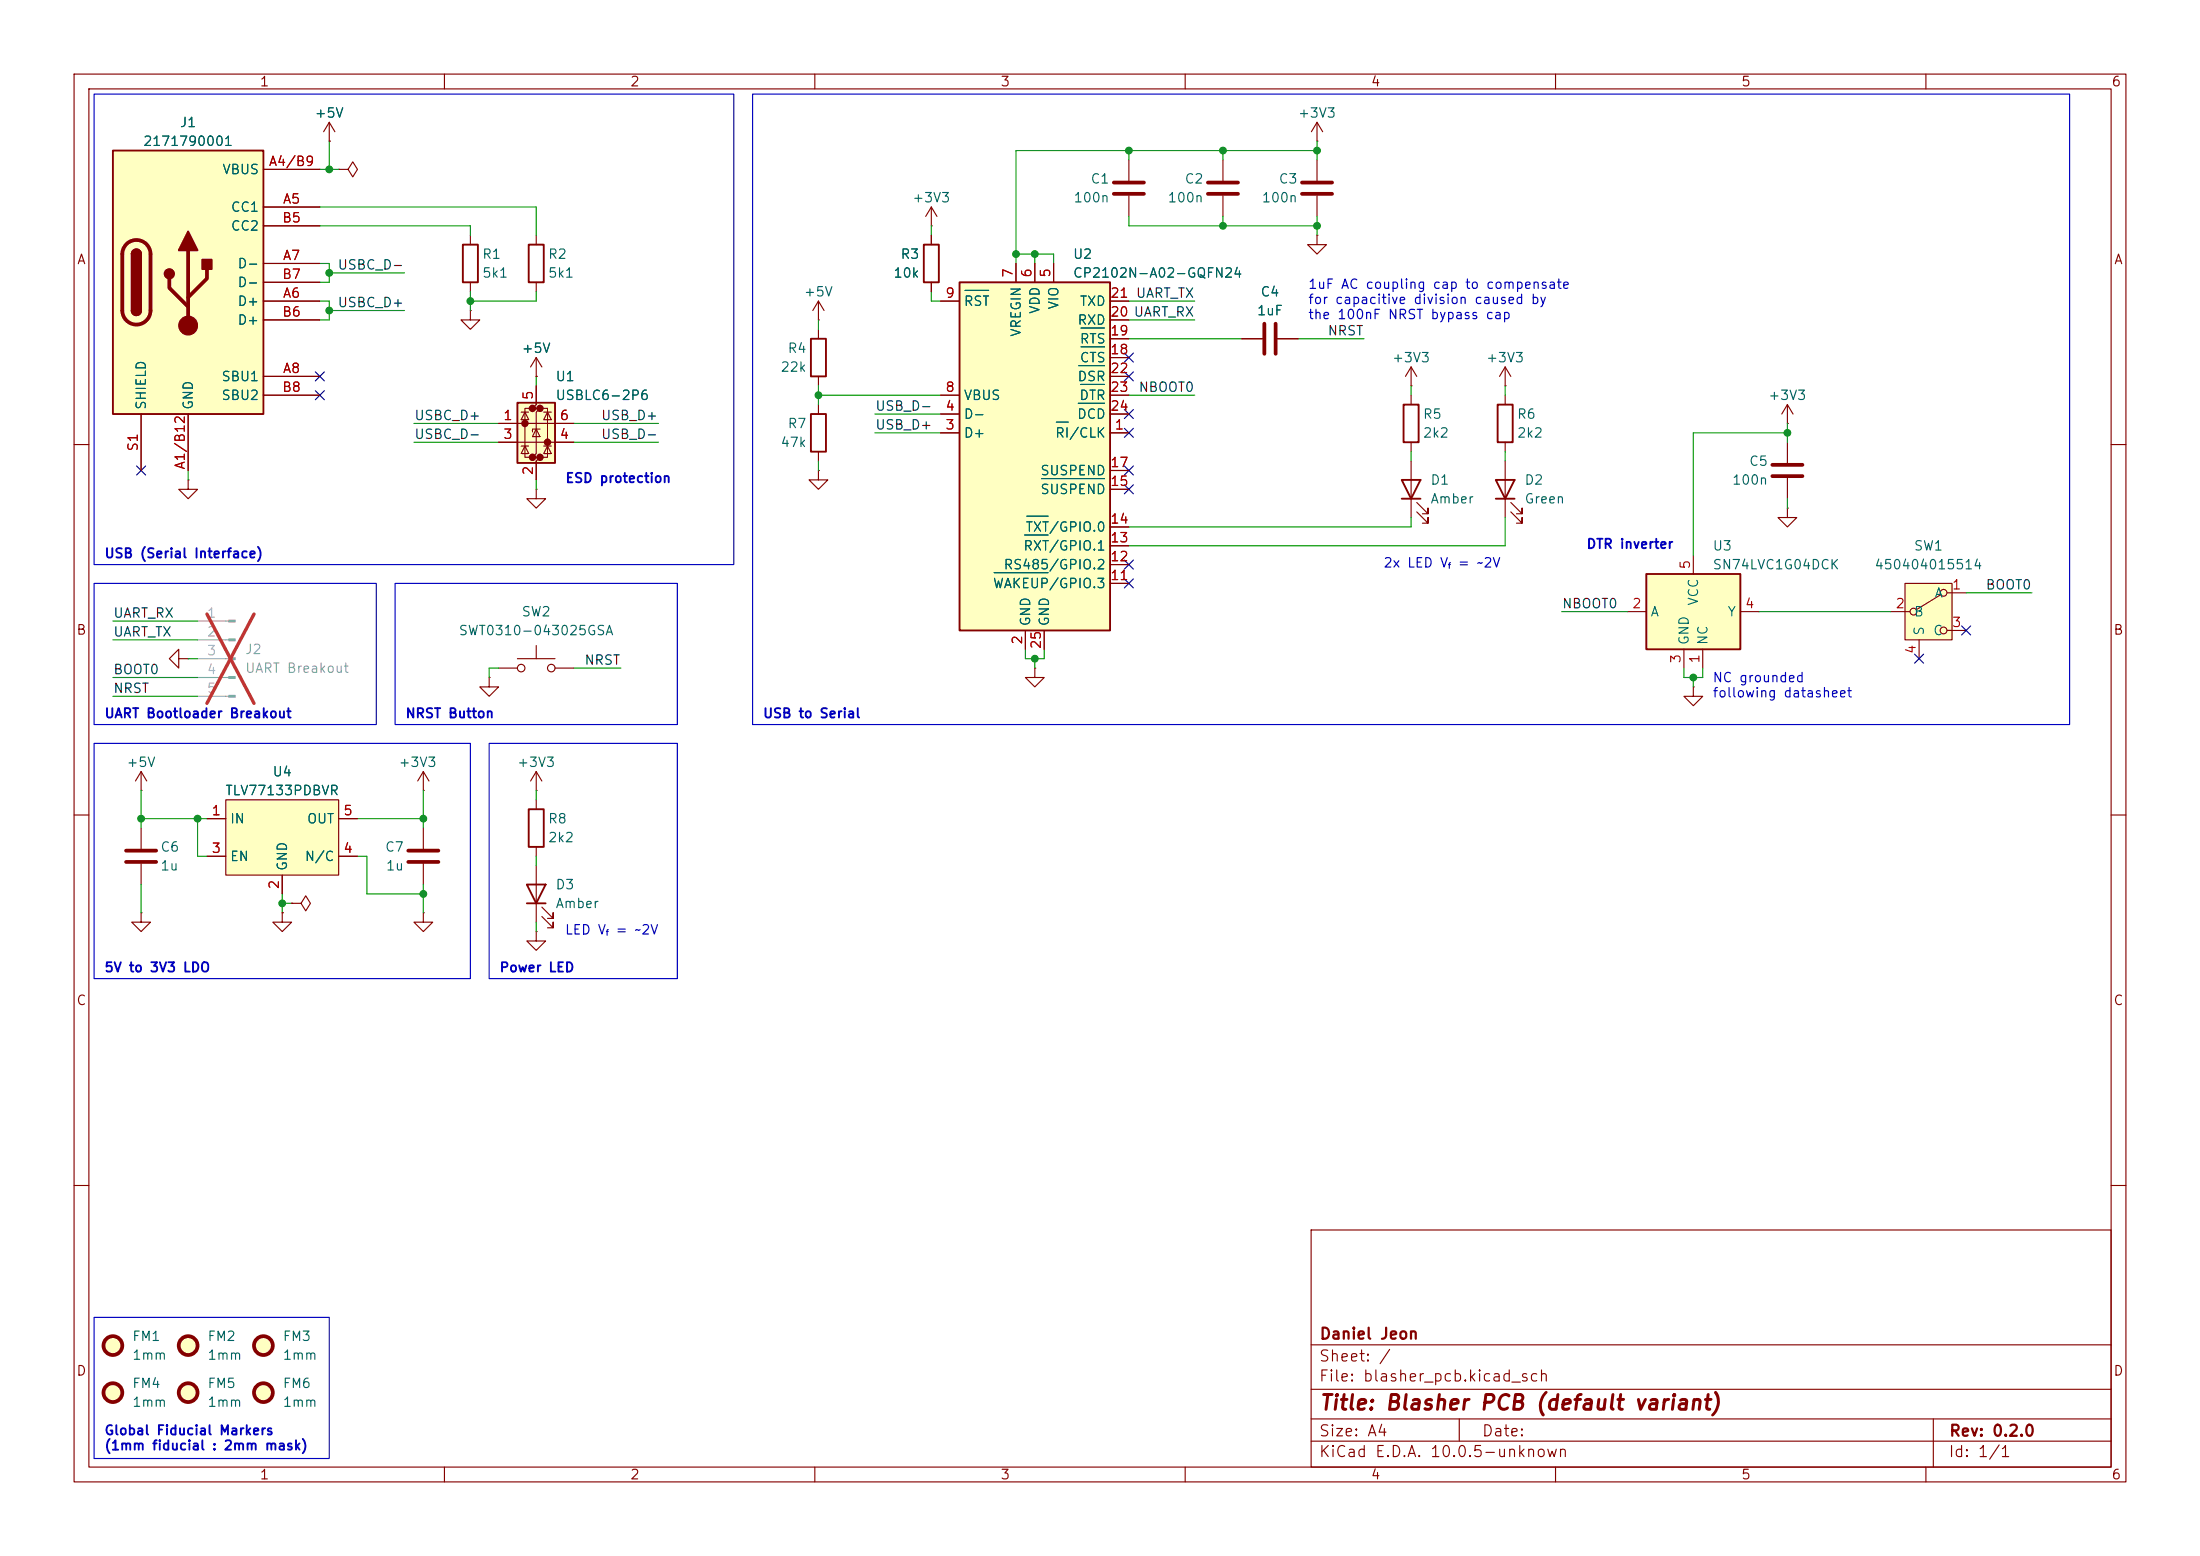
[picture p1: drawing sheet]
<svg xmlns="http://www.w3.org/2000/svg" width="297mm" height="210mm" viewBox="0 0 297 210" stroke-linecap="round" stroke-linejoin="round" font-family="sans-serif">
<g fill="none" stroke="#840000" stroke-width=".15">
<path d="M10 10h277v190h-277zM12 12h273v186h-273zM60 10v2M110 10v2M160 10v2M210 10v2M260 10v2M45.7 22.9h1.3l.6-1.1 .7 1.1-.7 1-.6-1M45.7 22.9h.1M10 60h2M285 60h2M10 110h2"/>
<path d="M285 110h2M10 160h2M177 166h108v32h-108zM285 160h2M60 198v2M110 198v2M160 198v2M177 194.5h108M177 191.5h108M177 187.5h108M177 181.5h108M197 191.5v3"/>
<path d="M210 198v2M260 198v2M261 191.5v6.5"/>
</g>
<path d="M129.5 38.1h20.4v47h-20.4z" fill="#ffffc2"/>
<path d="M129.5 38.1h20.4v47h-20.4zM71.4 109.2h2v5.1h-2z" fill="none" stroke="#840000" stroke-width=".25"/>
<g fill="none" stroke="#840000" stroke-width=".15">
<path d="M44.4 19.1h.1M44.4 16.5l-.7 1.3M44.4 16.5l.8 1.3M44.4 16.5v2.6M137.2 35.6v2.5M139.7 35.6v2.5M142.2 35.6v2.5M127 58.4h2.5M127 55.9h2.5M127 53.3h2.5M127 40.6h2.5M149.9 58.4h2.5"/>
<path d="M149.9 55.9h2.5M149.9 53.3h2.5M149.9 40.6h2.5M149.9 48.3h2.5M149.9 45.7h2.5M149.9 43.2h2.5M149.9 50.8h2.5M167.6 45.7h2.8M172.5 45.7h2.8M72.4 66v1.3h1.3l-1.3 1.3-1.3-1.3h1.3M72.4 66h.1M149.9 78.7h2.5"/>
<path d="M149.9 76.2h2.5M149.9 73.7h2.5M149.9 71.1h2.5M149.9 66h2.5M149.9 63.5h2.5M66 91.4v1.3h1.3l-1.3 1.3-1.2-1.3h1.2M66 91.4h.1M67.3 90.2h2.5M69.8 88.9h5.1M72.4 87.1v1.8M74.9 90.2h2.6M138.4 85.1v2.5"/>
<path d="M139.7 90.2v1.2h1.3l-1.3 1.3-1.3-1.3h1.3M139.7 90.2h.1M141 85.1v2.5M57.1 106.7h.1M57.1 104.1l-.7 1.3M57.1 104.1l.8 1.3M57.1 104.1v2.6M72.4 106.7h.1M72.4 104.1v2.6M72.4 108v1.2M72.4 114.3v1.3M72.4 104.1l-.8 1.3"/>
<path d="M72.4 104.1l.8 1.3M57.1 123.2v1.3h1.3l-1.3 1.2-1.2-1.2h1.2M57.1 123.2h.1M72.4 125.7v1.3h1.3l-1.3 1.3-1.3-1.3h1.3M72.4 125.7h.1"/>
<circle cx="70.4" cy="90.2" r=".51"/>
<circle cx="74.4" cy="90.2" r=".51"/>
</g>
<path d="M130.3 39.2h3.2M142.6 57h1.6M145.6 54.4h3.5M145.6 49.4h3.5M145.9 51.9h3.2M145.9 46.8h3.2M145.9 44.3h3.2M134.2 77.3h7.3M138.3 72.2h3.2M138.6 69.7h2.9M140.6 64.6h8.5" fill="none" stroke="#006464" stroke-width=".15"/>
<path d="M170.7 43.7v4.1M172.2 43.7v4.1" fill="none" stroke="#840000" stroke-width=".51"/>
<path d="M15.2 20.3h20.4v35.6h-20.4z" fill="#ffffc2"/>
<path d="M15.2 20.3h20.4v35.6h-20.4zM17.8 34.3a.64 .64 0 0 1 .6-.6 .64 .64 0 0 1 .6 .6M17.8 41.9a.64 .64 0 0 0 .6 .6 .64 .64 0 0 0 .6-.6" fill="none" stroke="#840000" stroke-width=".25"/>
<path d="M17.1 33a1.9 1.9 0 0 1 2-.5 1.9 1.9 0 0 1 1.2 1.8v7.6a1.91 1.91 0 0 1-1.9 1.9 1.91 1.91 0 0 1-1.9-1.9v-7.6a1.9 1.9 0 0 1 .6-1.3zM22.9 37.6v1.3l2.5 2.5M25.4 33.8v10.1M27.9 36.3v1.3l-2.5 2.5M55.1 114.8h4.1M55.1 116.3h4.1" fill="none" stroke="#840000" stroke-width=".51"/>
<g fill="#840000" stroke="#840000" stroke-width=".25">
<path d="M17.8 34.3h1.2v7.6h-1.2z"/>
<path d="M18 33.8a.64 .64 0 0 1 .7-.1 .64 .64 0 0 1 .3 .6h-1.2z"/>
<path d="M17.8 41.9h1.2a.64 .64 0 0 1-.6 .6 .64 .64 0 0 1-.6-.6z"/>
<path d="M25.4 31.2l1.3 2.6h-2.6z"/>
<path d="M27.3 35.1h1.3v1.2h-1.3z"/>
<circle cx="22.9" cy="37" r=".63"/>
</g>
<circle cx="25.4" cy="43.9" r="1.27" fill="#840000" stroke="#840000" stroke-width=".15"/>
<g fill="none" stroke="#840000" stroke-width=".15">
<path d="M35.6 22.9h7.6M35.6 27.9h7.6M35.6 35.6h7.6M35.6 30.5h7.6M35.6 38.1h7.6M19 55.9v7.6M25.4 55.9v7.6M35.6 40.6h7.6M35.6 50.8h7.6M35.6 43.2h7.6M35.6 53.3h7.6M19 106.7h.1"/>
<path d="M19 104.1v2.6M19 104.1l-.7 1.3M19 104.1l.8 1.3M57.1 111.8v2.8M57.1 116.6v2.8M19 123.2v1.3h1.3l-1.3 1.2-1.2-1.2h1.2M19 123.2h.1M39.4 121.9h1.2l.7-1 .6 1-.6 1-.7-1M39.4 121.9h.1"/>
</g>
<path d="M30.5 108h15.2v10.1h-15.2z" fill="#ffffc2"/>
<g fill="none" stroke="#840000" stroke-width=".15">
<path d="M203.2 53.3v1.3M203.2 59.7v1.3M241.3 57.2h.1M241.3 54.6v2.6M241.3 59.7v2.8M241.3 54.6l-.8 1.3M241.3 54.6l.8 1.3M25.4 64.8v1.2h1.3l-1.3 1.3-1.3-1.3h1.3M25.4 64.8h.1M241.3 68.6v1.3h1.3l-1.3 1.2-1.3-1.2h1.3M241.3 68.6h.1M241.3 64.5v2.8"/>
<path d="M24.1 88.9v-1.3l-1.2 1.3 1.2 1.3v-1.3h1.3M25.4 88.9h.1M19 111.8v2.8M19 116.6v2.8M27.9 110.5h2.6M27.9 115.6h2.6M30.5 108h15.2v10.1h-15.2zM38.1 118.1v2.6M45.7 110.5h2.6M45.7 115.6h2.6M38.1 123.2v1.3h1.3l-1.3 1.2-1.3-1.2h1.3M38.1 123.2h.1"/>
</g>
<path d="M239.3 64.3h4M239.3 62.7h4M17 114.8h4.1M17 116.3h4.1" fill="none" stroke="#840000" stroke-width=".51"/>
<g fill="#9c9b98" stroke="#9c9b98" stroke-width=".15">
<path d="M30.9 83.7h.8v.2h-.8z"/>
<path d="M30.9 86.2h.8v.3h-.8z"/>
<path d="M30.9 88.8h.8v.2h-.8z"/>
<path d="M30.9 91.3h.8v.3h-.8z"/>
<path d="M30.9 93.9h.8v.2h-.8z"/>
</g>
<path d="M26.7 83.8h4.2M26.7 86.4h4.2M26.7 88.9h4.2M26.7 91.4h4.2M26.7 94h4.2" fill="none" stroke="#9c9b98" stroke-width=".15"/>
<path d="M27.9 82.9l6.4 12M34.3 82.9l-6.4 12" fill="none" stroke="#e12e31" stroke-width=".46"/>
<path d="M202.2 54.6h2v5.1h-2z" fill="none" stroke="#840000" stroke-width=".25"/>
<path d="M222.2 77.5h12.7v10.1h-12.7z" fill="#ffffc2"/>
<path d="M222.2 77.5h12.7v10.1h-12.7z" fill="none" stroke="#840000" stroke-width=".25"/>
<path d="M228.6 74.9v2.6M219.7 82.6h2.5M227.3 87.6v2.6M229.9 87.6v2.6M234.9 82.6h2.6" fill="none" stroke="#840000" stroke-width=".15"/>
<path d="M257.2 78.7h6.3v7.7h-6.3z" fill="#ffffc2"/>
<g fill="none" stroke="#840000" stroke-width=".15">
<path d="M177.8 19.1h.1M177.8 16.5v2.6M177.8 16.5l-.8 1.3M177.8 16.5l.8 1.3M72.4 31.8v1.2M72.4 38.1v1.3M125.7 30.5h.1M125.7 27.9l-.7 1.3M125.7 27.9l.8 1.3M125.7 27.9v2.6M125.7 31.8v1.2M125.7 38.1v1.3"/>
<path d="M152.4 21.6v2.8M152.4 26.4v2.8M165.1 21.6v2.8M165.1 26.4v2.8M177.8 31.8v1.2h1.3l-1.3 1.3-1.3-1.3h1.3M177.8 31.8h.1M177.8 21.6v2.8M177.8 26.4v2.8M110.5 43.2h.1M110.5 40.6v2.6M110.5 44.5v1.2M110.5 50.8v1.3"/>
<path d="M110.5 54.6v1.3M110.5 40.6l-.8 1.3M110.5 40.6l.8 1.3M190.5 52.1h.1M190.5 49.5v2.6M190.5 53.3v1.3M190.5 59.7v1.3M190.5 49.5l-.8 1.3M190.5 49.5l.8 1.3M203.2 52.1h.1M203.2 49.5v2.6M203.2 49.5l-.8 1.3"/>
<path d="M203.2 49.5l.8 1.3M110.5 63.5v1.3h1.3l-1.3 1.2-1.3-1.2h1.3M110.5 63.5h.1M110.5 61v1.2M190.5 62.2v7.7M191.3 69.1l1.5 1.5v-.7v.7h-.8M191.3 67.8l1.5 1.5v-.7v.7h-.8M203.2 62.2v7.7M204 69.1l1.5 1.5v-.7v.7h-.8M204 67.8l1.5 1.5v-.7v.7h-.8M257.2 78.7h6.3v7.7h-6.3zM228.6 92.7v1.3h1.3l-1.3 1.3-1.3-1.3h1.3"/>
<path d="M228.6 92.7h.1M255.3 82.6h2.5M259.1 86.4v2.5M262 80.3l-3.3 2M262.9 80h2.5M262.9 85.1h2.5M72.4 116.8v7.7M73.2 123.7l1.5 1.5v-.7v.7h-.8M73.2 122.4l1.5 1.6v-.8v.8h-.8"/>
<circle cx="258.3" cy="82.6" r=".46"/>
<circle cx="262.4" cy="80" r=".46"/>
<circle cx="262.4" cy="85.1" r=".46"/>
</g>
<path d="M71.4 33h2v5.1h-2zM124.7 33h2v5.1h-2zM109.5 55.9h2v5.1h-2zM109.5 45.7h2v5.1h-2zM189.5 54.6h2v5.1h-2zM189.2 64.8h2.6l-1.3 2.5zM189.2 67.3h2.6M201.9 64.8h2.6l-1.3 2.5zM201.9 67.3h2.6M71.1 119.4h2.6l-1.3 2.5zM71.1 121.9h2.6" fill="none" stroke="#840000" stroke-width=".25"/>
<g fill="none" stroke="#840000" stroke-width=".51">
<path d="M150.4 26.2h4M150.4 24.6h4M163.1 26.2h4M163.1 24.6h4M175.8 26.2h4M175.8 24.6h4"/>
<circle cx="15.2" cy="181.6" r="1.27"/>
</g>
<circle cx="15.2" cy="181.6" r="1.27" fill="#ffffc2" stroke="#ffffc2" stroke-width=".14"/>
<path d="M69.8 54.4h5.1v8.1h-5.1z" fill="#ffffc2"/>
<g fill="#840000" stroke="#840000" stroke-width=".51">
<circle cx="70.9" cy="57.1" r=".25"/>
<circle cx="71.9" cy="55.1" r=".25"/>
<circle cx="71.9" cy="61.7" r=".25"/>
<circle cx="72.9" cy="55.1" r=".25"/>
<circle cx="72.9" cy="61.7" r=".25"/>
<circle cx="73.9" cy="59.7" r=".25"/>
</g>
<g fill="none" stroke="#840000" stroke-width=".15">
<path d="M44.4 19.1h.1M35.6 22.9h7.6M35.6 27.9h7.6M35.6 35.6h7.6M35.6 30.5h7.6M35.6 38.1h7.6M63.5 31.8v1.2M63.5 38.1v1.3M125.7 31.8v1.2M125.7 38.1v1.3M137.2 35.6v2.5M139.7 35.6v2.5"/>
<path d="M142.2 35.6v2.5M19 55.9v7.6M25.4 55.9v7.6M35.6 40.6h7.6M35.6 50.8h7.6M35.6 43.2h7.6M35.6 53.3h7.6M63.5 41.9v1.3h1.3l-1.3 1.3-1.3-1.3h1.3M63.5 41.9h.1M67.3 57.2h10.2M67.3 59.7h10.2M70.4 55.6h1"/>
<path d="M70.9 55.6l.5 1h-1zM71.9 55.1h-1v6.6h1M72.4 52.1v2.5l-.5 .5h1l-.5 .5v5.6l-.5 .5h1l-.5 .5v2.6M72.4 57.9l.5 1h-1zM72.4 50.8h.1M72.4 48.3v2.5M72.4 48.3l-.8 1.2M72.4 48.3l.8 1.2M72.9 57.9h-1v.4M72.9 55.1h1v6.6h-1M73.4 55.6h1M73.9 55.6l.5 1h-1z"/>
<path d="M127 40.6h2.5M127 53.3h2.5M127 58.4h2.5M127 55.9h2.5M149.9 40.6h2.5M149.9 50.8h2.5M149.9 43.2h2.5M149.9 53.3h2.5M149.9 58.4h2.5M149.9 55.9h2.5M149.9 48.3h2.5M149.9 45.7h2.5"/>
<path d="M167.6 45.7h2.8M172.5 45.7h2.8M70.4 60.2h1M70.9 60.2l.5 1h-1zM73.4 60.2h1M73.9 60.2l.5 1h-1zM149.9 78.7h2.5M149.9 76.2h2.5M149.9 73.7h2.5M149.9 71.1h2.5M149.9 66h2.5M149.9 63.5h2.5"/>
<path d="M138.4 85.1v2.5M141 85.1v2.5M27.9 110.5h2.6M27.9 115.6h2.6M38.1 118.1v2.6M45.7 110.5h2.6M45.7 115.6h2.6M38.1 123.2h.1M39.4 121.9h.1"/>
</g>
<path d="M62.5 33h2v5.1h-2zM69.8 54.4h5.1v8.1h-5.1z" fill="none" stroke="#840000" stroke-width=".25"/>
<g fill="#ffffc2" stroke="#ffffc2" stroke-width=".14">
<circle cx="35.6" cy="181.6" r="1.27"/>
<circle cx="25.4" cy="188" r="1.27"/>
<circle cx="35.6" cy="188" r="1.27"/>
<circle cx="25.4" cy="181.6" r="1.27"/>
<circle cx="15.2" cy="188" r="1.27"/>
</g>
<g fill="none" stroke="#840000" stroke-width=".51">
<circle cx="15.2" cy="188" r="1.27"/>
<circle cx="25.4" cy="188" r="1.27"/>
<circle cx="25.4" cy="181.6" r="1.27"/>
<circle cx="35.6" cy="188" r="1.27"/>
<circle cx="35.6" cy="181.6" r="1.27"/>
</g>
<g fill="none" stroke="#009600" stroke-width=".15">
<path d="M44.4 19.1v3.8M177.8 19.1v2.5M43.2 30.5h20.3v1.3M43.2 27.9h29.2v3.9M43.2 35.6h1.2v2.5h-1.2M43.2 22.9h2.5M44.4 36.8h10.2M63.5 39.4v2.5M72.4 39.4v1.2h-8.9M125.7 39.4v1.2h1.3M125.7 30.5v1.3M137.2 34.3h5v1.3"/>
<path d="M139.7 34.3v1.3M152.4 29.2v1.3h25.4M152.4 20.3v1.3M165.1 20.3v1.3M165.1 29.2v1.3M177.8 20.3h-40.6v15.3M177.8 29.2v2.6M43.2 40.6h1.2v2.6h-1.2M44.4 41.9h10.2M55.9 57.2h11.4M55.9 59.7h11.4M72.4 50.8v1.3"/>
<path d="M77.5 57.2h11.4M77.5 59.7h11.4M110.5 53.3h16.5M110.5 43.2v1.3M110.5 52.1v2.5M118.1 55.9h8.9M118.1 58.4h8.9M152.4 53.3h8.9M152.4 43.2h8.9M152.4 40.6h8.9M152.4 45.7h15.2M175.3 45.7h8.8"/>
<path d="M190.5 52.1v1.2M203.2 52.1v1.2M241.3 58.4h-12.7v16.5M241.3 57.2v2.5M25.4 63.5v1.3M72.4 64.8v1.2M110.5 62.2v1.3M190.5 61v1.2M190.5 69.9v1.2h-38.1M203.2 61v1.2M203.2 69.9v3.8h-50.8M241.3 67.3v1.3"/>
<path d="M15.2 86.4h11.5M15.2 83.8h11.5M15.2 91.4h11.5M15.2 94h11.5M25.4 88.9h1.3M67.3 90.2h-1.3v1.2M77.5 90.2h6.3M138.4 87.6v1.3h2.6v-1.3M139.7 88.9v1.3M210.8 82.6h8.9M227.3 90.2v1.2h2.6v-1.2M228.6 91.4v1.3"/>
<path d="M237.5 82.6h17.8M265.4 80h8.9M19 106.7v5.1M19 119.4v3.8M19 110.5h8.9M26.7 110.5v5.1h1.2M48.3 115.6h1.2v5.1h7.6M48.3 110.5h8.8M57.1 106.7v5.1M57.1 119.4v3.8M72.4 106.7v1.3M72.4 115.6v1.2"/>
<path d="M38.1 121.9h1.3M38.1 120.7v2.5M72.4 124.5v1.2"/>
</g>
<g fill="none" stroke="#000084" stroke-width=".15">
<path d="M42.6 52.7l1.2 1.2M42.6 50.2l1.2 1.2M43.8 52.7l-1.2 1.2M43.8 50.2l-1.2 1.2M151.8 47.7l1.2 1.2M151.8 50.2l1.2 1.2M151.8 55.3l1.2 1.2M151.8 57.8l1.2 1.2M153 47.7l-1.2 1.2M153 50.2l-1.2 1.2M153 55.3l-1.2 1.2M153 57.8l-1.2 1.2"/>
<path d="M18.4 62.9l1.3 1.2M19.7 62.9l-1.3 1.2M151.8 62.9l1.2 1.2M151.8 78.1l1.2 1.2M151.8 65.4l1.2 1.2M151.8 75.6l1.2 1.2M153 62.9l-1.2 1.2M153 78.1l-1.2 1.2M153 65.4l-1.2 1.2M153 75.6l-1.2 1.2M258.5 88.3l1.2 1.2M259.7 88.3l-1.2 1.2"/>
<path d="M264.8 84.5l1.2 1.2M266 84.5l-1.2 1.2"/>
</g>
<path d="M12.7 12.7h86.4v63.5h-86.4zM101.6 12.7h177.8v85.1h-177.8zM12.7 78.7h38.1v19.1h-38.1zM53.3 78.7h38.1v19.1h-38.1zM12.7 100.3h50.8v31.8h-50.8zM66 100.3h25.4v31.8h-25.4zM12.7 177.8h31.7v19.1h-31.7z" fill="none" stroke="#0000c2" stroke-width=".15"/>
<path d="M130.3 39.2h3.2M142.6 57h1.6M145.6 54.4h3.5M145.6 49.4h3.5M145.9 51.9h3.2M145.9 46.8h3.2M145.9 44.3h3.2M134.2 77.3h7.3M138.3 72.2h3.2M138.6 69.7h2.9M140.6 64.6h8.5" fill="none" stroke="#006464" stroke-width=".15"/>
<g fill="#009600" stroke="#009600" stroke-width=".14">
<circle cx="110.5" cy="53.3" r=".46"/>
<circle cx="63.5" cy="40.6" r=".46"/>
<circle cx="38.1" cy="121.9" r=".46"/>
<circle cx="19" cy="110.5" r=".46"/>
<circle cx="26.7" cy="110.5" r=".46"/>
<circle cx="57.1" cy="110.5" r=".46"/>
<circle cx="57.1" cy="120.7" r=".46"/>
<circle cx="44.4" cy="36.8" r=".46"/>
<circle cx="44.4" cy="22.9" r=".46"/>
<circle cx="44.4" cy="41.9" r=".46"/>
<circle cx="228.6" cy="91.4" r=".46"/>
<circle cx="241.3" cy="58.4" r=".46"/>
<circle cx="165.1" cy="20.3" r=".46"/>
<circle cx="152.4" cy="20.3" r=".46"/>
<circle cx="139.7" cy="34.3" r=".46"/>
<circle cx="137.2" cy="34.3" r=".46"/>
<circle cx="139.7" cy="88.9" r=".46"/>
<circle cx="165.1" cy="30.5" r=".46"/>
<circle cx="177.8" cy="30.5" r=".46"/>
<circle cx="177.8" cy="20.3" r=".46"/>
</g>
<text font-size="2" fill="#840000" x="178" y="190.8">Title: Blasher PCB (default variant)</text>
<g font-size="1.5" fill="#840000">
<text x="178" y="184.1">Sheet: /</text>
<text x="178" y="181.1">Daniel Jeon</text>
<text x="178" y="186.8">File: blasher_pcb.kicad_sch</text>
<text x="178" y="197">KiCad E.D.A. 10.0.5-unknown</text>
<text x="178" y="194.2">Size: A4</text>
<text x="200" y="194.2">Date:</text>
<text x="263" y="197">Id: 1/1</text>
<text x="263" y="194.2">Rev: 0.2.0</text>
</g>
<g font-size="1.3" fill="#840000">
<text x="35" y="12">1</text>
<text x="85" y="12">2</text>
<text x="135" y="12">3</text>
<text x="185" y="12">4</text>
<text x="235" y="12">5</text>
<text x="285" y="12">6</text>
<text x="10.3" y="36">A</text>
<text x="285.3" y="36">A</text>
<text x="10.2" y="86">B</text>
<text x="285.2" y="86">B</text>
<text x="10.2" y="136">C</text>
<text x="285.2" y="136">C</text>
<text x="10.2" y="186">D</text>
<text x="285.2" y="186">D</text>
<text x="35" y="200">1</text>
<text x="85" y="200">2</text>
<text x="135" y="200">3</text>
<text x="185" y="200">4</text>
<text x="235" y="200">5</text>
<text x="285" y="200">6</text>
</g>
<g font-size="1.3" fill="#006464">
<text x="24.2" y="17.5">J1</text>
<text x="42.4" y="16.2">+5V</text>
<text x="175.1" y="16.2">+3V3</text>
<text x="19.2" y="20">2171790001</text>
<text x="29.9" y="23.8">VBUS</text>
<text x="31.1" y="28.9">CC1</text>
<text x="123.1" y="27.6">+3V3</text>
<text x="144.8" y="27.6">100n</text>
<text x="147.1" y="25.1">C1</text>
<text x="157.5" y="27.6">100n</text>
<text x="159.8" y="25.1">C2</text>
<text x="170.2" y="27.6">100n</text>
<text x="172.5" y="25.1">C3</text>
<text x="31.1" y="31.4">CC2</text>
<text x="65" y="35.3">R1</text>
<text x="73.9" y="35.3">R2</text>
<text x="121.5" y="35.3">R3</text>
<text x="144.8" y="35.3">U2</text>
<text x="32" y="41.6">D+</text>
<text x="32" y="36.5">D-</text>
<text x="32" y="39.1">D-</text>
<text x="65" y="37.8">5k1</text>
<text x="73.9" y="37.8">5k1</text>
<text x="108.4" y="40.3">+5V</text>
<text x="120.5" y="37.8">10k</text>
<text x="130" y="41.6">RST</text>
<text x="143.2" y="41.9" transform="rotate(-90 143.2 41.9)">VIO</text>
<text x="144.8" y="37.8">CP2102N-A02-GQFN24</text>
<text x="145.7" y="41.6">TXD</text>
<text x="170.1" y="40.3">C4</text>
<text x="32" y="44.1">D+</text>
<text x="70.3" y="48">+5V</text>
<text x="106.2" y="48">R4</text>
<text x="138.1" y="45.5" transform="rotate(-90 138.1 45.5)">VREGIN</text>
<text x="140.7" y="42.5" transform="rotate(-90 140.7 42.5)">VDD</text>
<text x="145.4" y="44.1">RXD</text>
<text x="145.7" y="46.7">RTS</text>
<text x="169.6" y="42.9">1uF</text>
<text x="29.8" y="51.8">SBU1</text>
<text x="74.9" y="51.8">U1</text>
<text x="105.3" y="50.5">22k</text>
<text x="145.4" y="51.8">DSR</text>
<text x="145.7" y="49.2">CTS</text>
<text x="187.8" y="49.2">+3V3</text>
<text x="200.5" y="49.2">+3V3</text>
<text x="20" y="55.4" transform="rotate(-90 20 55.4)">SHIELD</text>
<text x="26.4" y="55.4" transform="rotate(-90 26.4 55.4)">GND</text>
<text x="29.8" y="54.3">SBU2</text>
<text x="74.9" y="54.3">USBLC6-2P6</text>
<text x="106.2" y="58.1">R7</text>
<text x="130" y="59.4">D+</text>
<text x="130" y="56.8">D-</text>
<text x="130" y="54.3">VBUS</text>
<text x="142.4" y="59.4">RI/CLK</text>
<text x="145.3" y="56.8">DCD</text>
<text x="145.6" y="54.3">DTR</text>
<text x="192" y="56.8">R5</text>
<text x="192" y="59.4">2k2</text>
<text x="204.7" y="56.8">R6</text>
<text x="204.7" y="59.4">2k2</text>
<text x="238.6" y="54.3">+3V3</text>
<text x="105.3" y="60.7">47k</text>
<text x="140.4" y="64.5">SUSPEND</text>
<text x="193" y="65.7">D1</text>
<text x="205.7" y="65.7">D2</text>
<text x="233.7" y="65.7">100n</text>
<text x="236" y="63.2">C5</text>
<text x="140.4" y="67">SUSPEND</text>
<text x="193" y="68.3">Amber</text>
<text x="205.7" y="68.3">Green</text>
<text x="135.4" y="77.2">RS485/GPIO.2</text>
<text x="138.1" y="74.6">RXT/GPIO.1</text>
<text x="138.4" y="72.1">TXT/GPIO.0</text>
<text x="231.1" y="74.6">U3</text>
<text x="231.1" y="77.2">SN74LVC1G04DCK</text>
<text x="253" y="77.2">450404015514</text>
<text x="258.3" y="74.6">SW1</text>
<text x="70.3" y="83.5">SW2</text>
<text x="133.9" y="79.7">WAKEUP/GPIO.3</text>
<text x="222.7" y="83.5">A</text>
<text x="229.6" y="81.8" transform="rotate(-90 229.6 81.8)">VCC</text>
<text x="233.1" y="83.5">Y</text>
<text x="258.3" y="83.5">B</text>
<text x="261.1" y="81">A</text>
<text x="61.8" y="86.1">SWT0310-043025GSA</text>
<text x="139.4" y="84.6" transform="rotate(-90 139.4 84.6)">GND</text>
<text x="141.9" y="84.6" transform="rotate(-90 141.9 84.6)">GND</text>
<text x="228.3" y="87.1" transform="rotate(-90 228.3 87.1)">GND</text>
<text x="230.8" y="87.1" transform="rotate(-90 230.8 87.1)">NC</text>
<text x="260" y="85.9" transform="rotate(-90 260 85.9)">S</text>
<text x="260.9" y="86.1">C</text>
<text x="17" y="103.8">+5V</text>
<text x="30.3" y="107.6">TLV77133PDBVR</text>
<text x="36.7" y="105.1">U4</text>
<text x="53.7" y="103.8">+3V3</text>
<text x="69.7" y="103.8">+3V3</text>
<text x="31" y="111.5">IN</text>
<text x="41.4" y="111.5">OUT</text>
<text x="73.9" y="111.5">R8</text>
<text x="73.9" y="114">2k2</text>
<text x="21.6" y="115.3">C6</text>
<text x="21.6" y="117.8">1u</text>
<text x="31" y="116.5">EN</text>
<text x="39.1" y="117.6" transform="rotate(-90 39.1 117.6)">GND</text>
<text x="41.1" y="116.5">N/C</text>
<text x="51.9" y="115.3">C7</text>
<text x="52" y="117.8">1u</text>
<text x="74.9" y="120.3">D3</text>
<text x="74.9" y="122.9">Amber</text>
<text x="17.8" y="181.3">FM1</text>
<text x="17.8" y="183.8">1mm</text>
<text x="27.9" y="181.3">FM2</text>
<text x="27.9" y="183.8">1mm</text>
<text x="38.1" y="181.3">FM3</text>
<text x="38.1" y="183.8">1mm</text>
<text x="17.8" y="187.7">FM4</text>
<text x="17.8" y="190.2">1mm</text>
<text x="27.9" y="187.7">FM5</text>
<text x="27.9" y="190.2">1mm</text>
<text x="38.1" y="187.7">FM6</text>
<text x="38.1" y="190.2">1mm</text>
</g>
<g font-size="1.3" fill="#a90000">
<text x="36.2" y="22.7">A4/B9</text>
<text x="38.1" y="27.8">A5</text>
<text x="38" y="30.3">B5</text>
<text x="38.1" y="35.4">A7</text>
<text x="38" y="38">B7</text>
<text x="38.1" y="40.5">A6</text>
<text x="127.5" y="40.5">9</text>
<text x="137" y="37.6" transform="rotate(-90 137 37.6)">7</text>
<text x="139.6" y="37.6" transform="rotate(-90 139.6 37.6)">6</text>
<text x="142.1" y="37.6" transform="rotate(-90 142.1 37.6)">5</text>
<text x="149.8" y="40.5">21 UART_TX</text>
<text x="149.8" y="40.5">21</text>
<text x="38" y="43">B6</text>
<text x="149.8" y="45.6">19</text>
<text x="149.8" y="43">20 UART_RX</text>
<text x="149.8" y="43">20</text>
<text x="38" y="53.2">B8</text>
<text x="38.1" y="50.7">A8</text>
<text x="127.5" y="53.2">8</text>
<text x="149.8" y="48.1">18</text>
<text x="149.8" y="50.7">22</text>
<text x="149.8" y="53.2">23</text>
<text x="67.8" y="57">1</text>
<text x="67.8" y="59.6">3</text>
<text x="72.3" y="54.1" transform="rotate(-90 72.3 54.1)">5</text>
<text x="75.5" y="59.6">4</text>
<text x="75.5" y="57">6</text>
<text x="127.5" y="58.3">3</text>
<text x="127.5" y="55.7">4</text>
<text x="149.8" y="55.7">24</text>
<text x="150.4" y="58.3">1</text>
<text x="18.9" y="61" transform="rotate(-90 18.9 61)">S1</text>
<text x="25.3" y="63.5" transform="rotate(-90 25.3 63.5)">A1/B12</text>
<text x="72.3" y="64.2" transform="rotate(-90 72.3 64.2)">2</text>
<text x="149.8" y="65.9">15</text>
<text x="149.8" y="63.4">17</text>
<text x="149.8" y="71">14</text>
<text x="149.8" y="76.1">12</text>
<text x="149.8" y="73.5">13</text>
<text x="228.5" y="76.9" transform="rotate(-90 228.5 76.9)">5</text>
<text x="149.8" y="78.6">11</text>
<text x="220.2" y="82.4">2</text>
<text x="235.5" y="82.4">4</text>
<text x="255.8" y="82.4">2</text>
<text x="263.4" y="79.9">1</text>
<text x="138.3" y="87.1" transform="rotate(-90 138.3 87.1)">2</text>
<text x="140.8" y="87.7" transform="rotate(-90 140.8 87.7)">25</text>
<text x="227.2" y="89.6" transform="rotate(-90 227.2 89.6)">3</text>
<text x="229.7" y="89.6" transform="rotate(-90 229.7 89.6)">1</text>
<text x="258.9" y="88.4" transform="rotate(-90 258.9 88.4)">4</text>
<text x="263.4" y="85">3</text>
<text x="28.5" y="110.4">1</text>
<text x="46.3" y="110.4">5</text>
<text x="28.5" y="115.4">3</text>
<text x="46.3" y="115.4">4</text>
<text x="38" y="120.1" transform="rotate(-90 38 120.1)">2</text>
</g>
<g font-size="1.3" fill="#0f0f0f">
<text x="45.5" y="36.7">USBC_D-</text>
<text x="45.5" y="41.8">USBC_D+</text>
<text x="179.1" y="45.6">NRST</text>
<text x="153.6" y="53.2">NBOOT0</text>
<text x="55.9" y="59.6">USBC_D-</text>
<text x="55.9" y="57">USBC_D+</text>
<text x="81.1" y="59.6">USB_D-</text>
<text x="81.1" y="57">USB_D+</text>
<text x="118.1" y="58.3">USB_D+</text>
<text x="118.1" y="55.8">USB_D-</text>
<text x="15.2" y="83.7">UART_RX</text>
<text x="210.8" y="82.4">NBOOT0</text>
<text x="268" y="79.9">BOOT0</text>
<text x="15.2" y="86.2">UART_TX</text>
<text x="15.2" y="93.9">NRST</text>
<text x="15.2" y="91.3">BOOT0</text>
<text x="78.8" y="90">NRST</text>
</g>
<g font-size="1.3" fill="#0000c2">
<text x="176.5" y="39.3">1uF AC coupling cap to compensate</text>
<text x="176.5" y="41.4">for capacitive division caused by</text>
<text x="176.5" y="43.4">the 100nF NRST bypass cap</text>
<text x="76.2" y="65.5">ESD protection</text>
<text x="14" y="75.6">USB (Serial Interface)</text>
<text x="186.7" y="76.9">2x LED V</text>
<text x="196.7" y="76.9">= ~2V</text>
<text x="214.1" y="74.4">DTR inverter</text>
<text x="231.1" y="92.4">NC grounded</text>
<text x="231.1" y="94.4">following datasheet</text>
<text x="14" y="97.2">UART Bootloader Breakout</text>
<text x="54.7" y="97.2">NRST Button</text>
<text x="102.9" y="97.2">USB to Serial</text>
<text x="14" y="131.5">5V to 3V3 LDO</text>
<text x="67.4" y="131.5">Power LED</text>
<text x="76.2" y="126.4">LED V</text>
<text x="83" y="126.4">= ~2V</text>
<text x="14" y="194">Global Fiducial Markers</text>
<text x="14" y="196">(1mm fiducial : 2mm mask)</text>
</g>
<g font-size="1.3" fill="#a5a4a2">
<text x="27.8" y="83.7">1</text>
<text x="27.8" y="86.2">2</text>
<text x="27.8" y="88.8">3</text>
<text x="27.8" y="91.3">4</text>
<text x="27.8" y="93.8">5</text>
</g>
<g font-size="1.3" fill="#939391">
<text x="33" y="88.6">J2</text>
<text x="33" y="91.1">UART Breakout</text>
</g>
<g font-size=".8" fill="#0000c2">
<text x="195.4" y="76.9">f</text>
<text x="81.7" y="126.5">f</text>
</g>
</svg>
